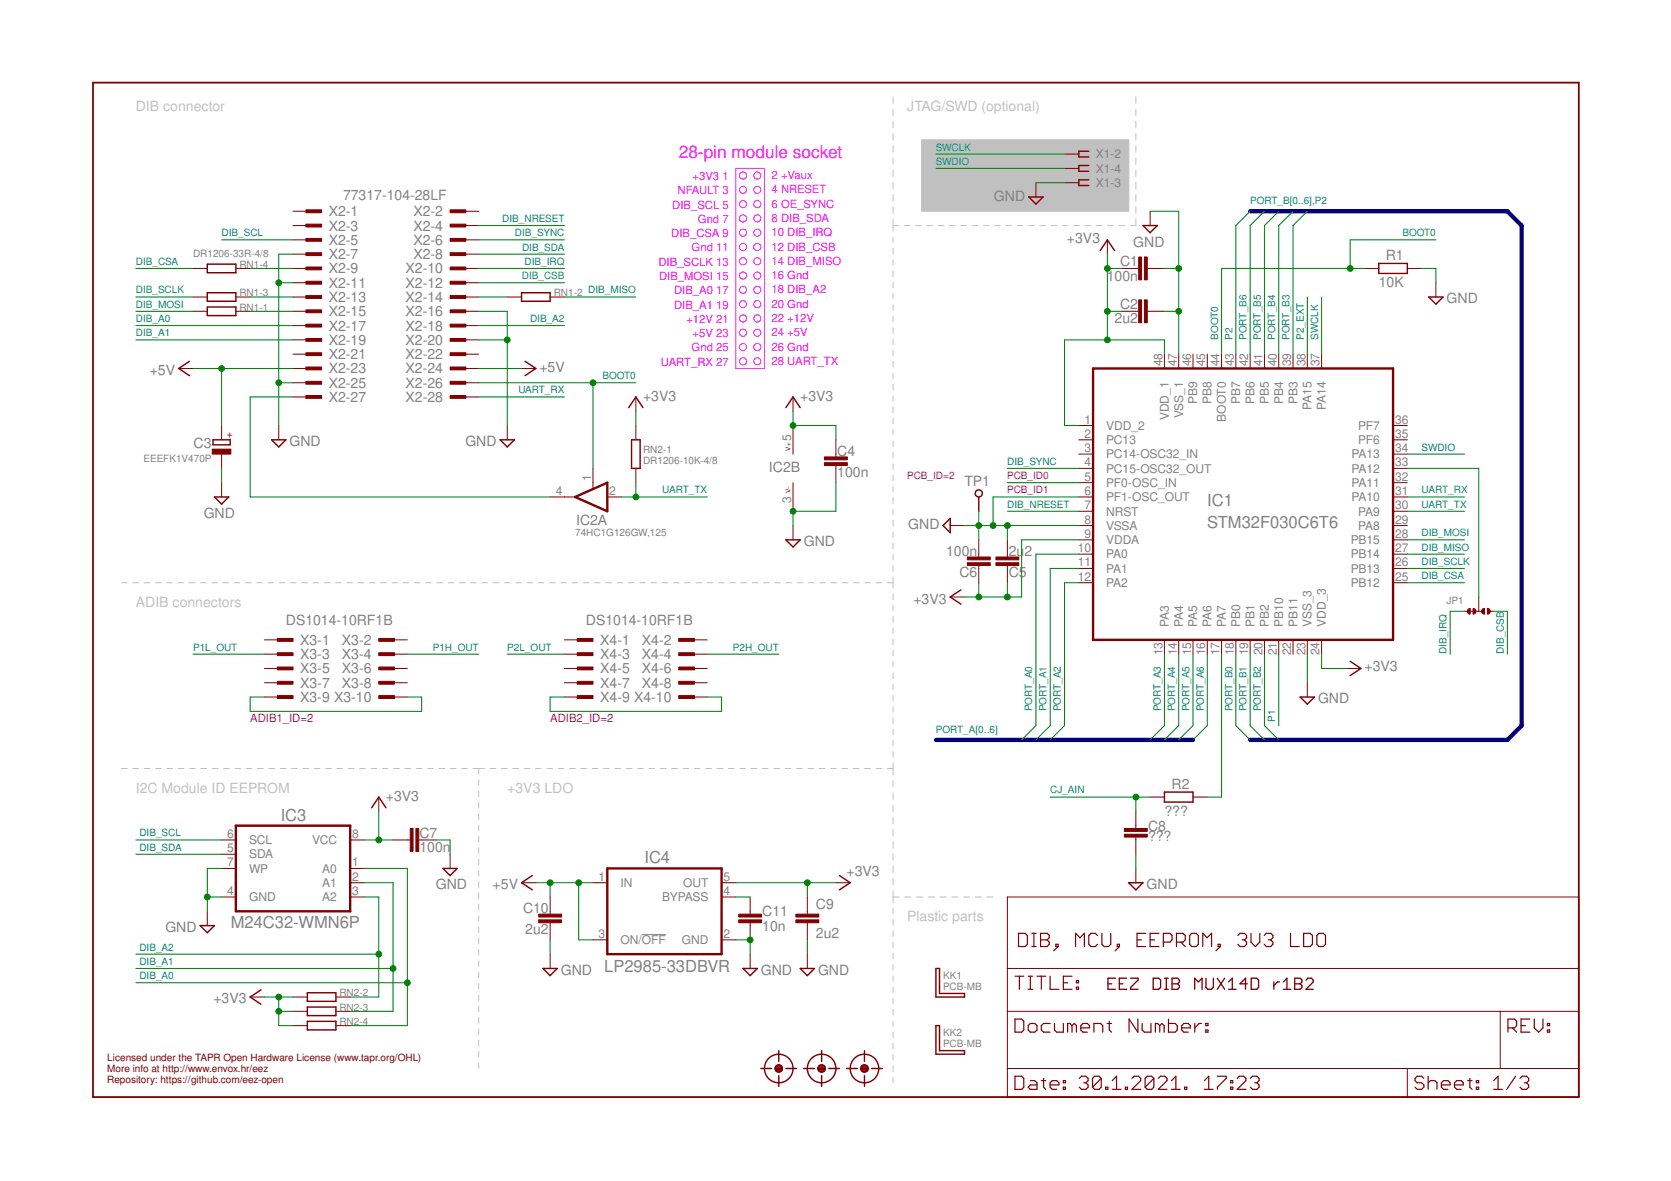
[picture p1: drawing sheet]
<svg xmlns="http://www.w3.org/2000/svg" width="297mm" height="210mm" viewBox="0 0 297 210" stroke-linecap="round" stroke-linejoin="round" font-family="sans-serif">
<g fill="none" stroke="#c0c0c0" stroke-width=".18">
<path d="M158.7 17.2v1.2M158.7 19.4v1.2M201.9 17.2v1.2M201.9 19.4v1.2M158.7 21.6v1.1M158.7 23.7v1.2M158.7 25.9v1.2M158.7 28.1v1.2M158.7 30.2v1.2M158.7 32.4v1.2M158.7 34.6v1.2M158.7 36.7v1.2"/>
<path d="M158.7 38.9v2.2M201.9 38.9v1.2h-1M201.9 21.6v1.1M201.9 23.7v1.2M201.9 25.9v1.2M201.9 28.1v1.2M201.9 30.2v1.2M201.9 32.4v1.2M201.9 34.6v1.2M201.9 36.7v1.2M158.7 42.1v1M158.7 44.1v1"/>
<path d="M158.7 46.1v1M158.7 48.2v1M158.7 50.2v1M158.7 52.2v1M158.7 54.2v1M158.7 56.2v1M158.7 58.2v1M158.7 40.1h1M160.8 40.1h1M162.8 40.1h1M164.8 40.1h1M166.8 40.1h1"/>
<path d="M168.8 40.1h1M170.8 40.1h1M172.8 40.1h1M174.8 40.1h1M176.8 40.1h1M178.8 40.1h1M180.8 40.1h1M182.8 40.1h1.1M184.8 40.1h1.1M186.9 40.1h1M188.9 40.1h1M190.9 40.1h1"/>
<path d="M192.9 40.1h1M194.9 40.1h1M196.9 40.1h1M198.9 40.1h1M158.7 60.2v1.1M158.7 62.3v1M158.7 64.3v1M158.7 66.3v1M158.7 68.3v1M158.7 70.3v1M158.7 72.3v1M158.7 74.3v1.1"/>
<path d="M158.7 76.3v1.1M158.7 78.4v1M158.7 80.4v1M158.7 82.4v1M158.7 84.4v1M158.7 86.4v1M158.7 88.5v1M158.7 90.5v1M158.7 92.5v1M158.7 94.5v1M158.7 96.5v1M158.7 98.5v1"/>
<path d="M21.6 103.6h1M23.6 103.6h1M25.6 103.6h1M27.6 103.6h1M29.6 103.6h1M31.6 103.6h1M33.6 103.6h1M35.6 103.6h1M37.6 103.6h1M39.6 103.6h1M41.6 103.6h1M43.6 103.6h1"/>
<path d="M45.6 103.6h1M47.6 103.6h1M49.6 103.6h1M51.6 103.6h1M53.6 103.6h1.1M55.6 103.6h1M57.6 103.6h1.1M59.6 103.6h1M61.7 103.6h1M63.6 103.6h1.1M65.7 103.6h1M67.6 103.6h1.1"/>
<path d="M69.7 103.6h1M71.6 103.6h1.1M73.7 103.6h1M75.7 103.6h1M77.7 103.6h1M79.7 103.6h1M81.7 103.6h1M83.7 103.6h1M85.7 103.6h1M87.7 103.6h1M89.7 103.6h1M91.7 103.6h1"/>
<path d="M93.7 103.6h1M95.7 103.6h1M97.7 103.6h1M99.7 103.6h1M101.7 103.6h1M103.7 103.6h1M105.7 103.6h1M107.7 103.6h1M109.7 103.6h1M111.7 103.6h1M113.7 103.6h1M115.7 103.6h1"/>
<path d="M117.7 103.6h1M119.7 103.6h1M121.7 103.6h1M123.7 103.6h1M125.7 103.6h1M127.7 103.6h1M129.7 103.6h1M131.7 103.6h1M133.7 103.6h1M135.7 103.6h1M137.7 103.6h1M139.7 103.6h1"/>
<path d="M141.7 103.6h1M143.7 103.6h1M145.7 103.6h1M147.7 103.6h1M149.7 103.6h1M151.7 103.6h1M153.7 103.6h1M155.7 103.6h1M157.7 103.6h1M158.7 100.5v1.1M158.7 102.6v2M158.7 105.6v1"/>
<path d="M158.7 107.6v1M158.7 109.6v1M158.7 111.6v1M158.7 113.6v1M158.7 115.6v1M158.7 117.6v1M158.7 119.6v1M21.6 136.6h1M23.6 136.6h1M25.6 136.6h1M27.7 136.6h1M29.7 136.6h1"/>
<path d="M31.7 136.6h1M33.7 136.6h1M35.7 136.6h1M37.7 136.6h1.1M39.8 136.6h1M41.8 136.6h1M43.8 136.6h1M45.8 136.6h1M47.8 136.6h1M49.8 136.6h1M51.8 136.6h1.1M53.8 136.6h1.1"/>
<path d="M55.9 136.6h1M57.9 136.6h1M59.9 136.6h1M61.9 136.6h1M63.9 136.6h1M66 136.6h1M68 136.6h1M70 136.6h1M72 136.6h1M74 136.6h1M76 136.6h1M78 136.6h1.1"/>
<path d="M80.1 136.6h1M82.1 136.6h1M84.1 136.6h2M85.1 136.6v1M85.1 138.6v1M87.1 136.6h1M89.1 136.6h1M91.1 136.6h1.1M93.2 136.6h1M95.2 136.6h1M97.2 136.6h1M99.2 136.6h1"/>
<path d="M101.2 136.6h1.1M103.3 136.6h1M105.3 136.6h1M107.3 136.6h1M109.3 136.6h1M111.3 136.6h1.1M113.3 136.6h1.1M115.4 136.6h1M117.4 136.6h1M119.4 136.6h1M121.4 136.6h1M123.4 136.6h1"/>
<path d="M125.5 136.6h1M127.5 136.6h1M129.5 136.6h1M131.5 136.6h1M133.5 136.6h1M135.5 136.6h1M137.6 136.6h1M139.6 136.6h1M141.6 136.6h1M143.6 136.6h1M145.6 136.6h1M147.6 136.6h1.1"/>
<path d="M149.6 136.6h1.1M151.7 136.6h1M153.7 136.6h1M155.7 136.6h1M157.7 136.6h1M158.7 121.6v1M158.7 123.6v1M158.7 125.6v1M158.7 127.6v1M158.7 129.6v1M158.7 131.6v1M158.7 133.6v1"/>
<path d="M158.7 135.6v2.2M158.7 138.7v1.2M85.1 140.6v1M85.1 142.6v1M85.1 144.6v1M85.1 146.6v1.1M85.1 148.7v1M85.1 150.7v1M85.1 152.7v1M85.1 154.7v1M85.1 156.7v1M85.1 158.7v1"/>
<path d="M158.7 140.9v1.2M158.7 143.1v1.2M158.7 145.3v1.1M158.7 147.4v1.2M158.7 149.6v1.2M158.7 151.8v1.1M158.7 153.9v1.2M158.7 156.1v1.2M158.7 158.3v2.1M158.7 159.4h1.1M160.8 159.4h1.1M162.9 159.4h1.1"/>
<path d="M165 159.4h1.1M167.1 159.4h1.1M169.2 159.4h1.1M171.3 159.4h1.1M173.4 159.4h1M175.4 159.4h1.1M85.1 160.7v1M85.1 162.7v1M85.1 164.8v1M85.1 166.8v1M85.1 168.8v1M85.1 170.8v1"/>
<path d="M85.1 172.8v1M85.1 174.8v1M85.1 176.8v1M85.1 178.8v1.1M158.7 161.4v1M158.7 163.4v1M158.7 165.4v1M158.7 167.4v1M158.7 169.4v1M158.7 171.4v1M158.7 173.4v1M158.7 175.5v.9"/>
<path d="M158.7 177.4v1M158.7 179.5v.9M85.1 180.8v1.1M85.1 182.9v1M85.1 184.9v1M85.1 186.9v1M85.1 188.9v1M158.7 181.4v1M158.7 183.5v.9M158.7 185.4v1M158.7 187.5v.9M158.7 189.4v1.1"/>
<path d="M158.7 191.5v.9"/>
</g>
<path d="M163.8 24.8h36.9v12.7h-36.9z" fill="#c0c0c0" stroke="#c0c0c0" stroke-width=".18"/>
<path d="M114.1 166.1h4.3" fill="none" stroke="#808080" stroke-width=".18"/>
<g fill="none" stroke="#800000" stroke-width=".21">
<path d="M180.4 173.5h1.6M181.1 165.9h1.1l.4 .4v1.5l-.4 .4h-1.1zM181.2 173.5v2.3M182.8 173.5h.8M182.8 175.8h.8M183.2 173.5v2.3M183.4 168.2h.8M183.4 165.9h.8M183.8 165.9v2.3M184.3 173.5h1.6M185 165.9h1.1l.4 .4v.4l-.4 .3 .4 .4v.4l-.4 .4h-1.1zM185 167h1.1"/>
<path d="M185.1 173.5v2.3M186.7 173.5v2.3h1.5M187.7 167.8h.4v.4h-.4zM188.1 168.2l-.8 .8M189 174.7h.8M190.6 173.5h-1.6v2.3h1.6M191.2 168.2v-2.3l.8 .8 .8-.8v2.3M191.3 175.5h.4v.3h-.4zM191.3 174.3h.4v.4h-.4zM195.1 166.3l-.4-.4h-.8l-.4 .4v1.5l.4 .4h.8l.4-.4M195.9 165.9v1.9l.4 .4h.7l.4-.4v-1.9M198.6 167.8h.4v.4h-.4z"/>
<path d="M199 168.2l-.8 .8M202.1 167h.8M203.7 165.9h-1.6v2.3h1.6M204.4 167h.8M206 165.9h-1.6v2.3h1.6M206.8 167.4h1.2l.3-.4v-.7l-.3-.4h-1.2v2.3M209.1 167.4h1.2l.4-.4v-.7l-.4-.4h-1.2v2.3M209.9 167.4l.8 .8M211.5 166.3l.4-.4h.7l.4 .4v1.5l-.4 .4h-.7l-.4-.4zM213.8 168.2v-2.3l.8 .8 .8-.8v2.3M216.5 167.8h.4v.4h-.4zM216.9 168.2l-.7 .8"/>
<path d="M220 166.3l.4-.4h.8l.4 .4v.4l-.4 .3M220.8 167h.4M221.2 167l.4 .4v.4l-.4 .4h-.8l-.4-.4M222.4 165.9v1.5l.8 .8 .7-.8v-1.5M224.7 166.3l.4-.4h.8l.4 .4v.4l-.4 .3M225.5 167h.4M225.9 167l.4 .4v.4l-.4 .4h-.8l-.4-.4M229.4 165.9v2.3h1.5M231.7 165.9h1.2l.4 .4v1.5l-.4 .4h-1.2zM234.1 166.3l.4-.4h.7l.4 .4v1.5l-.4 .4h-.7l-.4-.4zM180.4 181.1h1.2l.4 .4v1.6l-.4 .4h-1.2zM180.4 191.3h1.2l.4 .4v1.5l-.4 .4h-1.2z"/>
<path d="M182.8 182.3l.4-.4h.7l.4 .4v.8l-.4 .4h-.7l-.4-.4zM183.2 192.1h.7l.4 .3v1.2h-1.1l-.4-.4 .4-.4h1.1M185.1 192.1h.8M185.5 191.7v1.5l.4 .4M186.7 192.8h1.5v-.4l-.4-.3h-.8l-.3 .3v.8l.3 .4h.8M186.7 181.9h-1.2l-.4 .4v.8l.4 .4h1.2M187.5 181.9v1.2l.3 .4h1.2v-1.6M189 193.2h.4v.4h-.4zM189 192.1h.4v.3h-.4zM190.6 182.3l-.4-.4h-.4v1.6M190.6 182.3l.4-.4 .3 .4v1.2M190.6 182.3v1.2"/>
<path d="M191.9 191.7l.4-.4h.7l.4 .4v.4l-.4 .3M192.1 182.7h1.6v-.4l-.4-.4h-.8l-.4 .4v.8l.4 .4h.8M192.6 192.4h.4M193 192.4l.4 .4v.4l-.4 .4h-.7l-.4-.4M194.5 183.5v-1.6h1.1l.4 .4v1.2M195.7 191.7v1.5l-.3 .4h-.8l-.4-.4M195.7 191.7l-.3-.4h-.8l-.4 .4v1.5M195.7 191.7l-1.5 1.5M196.5 193.2h.4v.4h-.4zM196.8 181.9h.8M197.2 181.5v1.6l.4 .4M197.7 193.6h1.6"/>
<path d="M197.7 192.1l.8-.8v2.3M200 193.2h.4v.4h-.4zM201.2 191.7l.4-.4h.8l.4 .4v.4l-1.6 1.5h1.6M202.3 181.1v2.4l-1.6-2.4v2.4M203 181.9v1.2l.4 .4h1.2v-1.6M205.1 191.7v1.5l-.4 .4h-.8l-.3-.4M205.1 191.7l-.4-.4h-.8l-.3 .4v1.5M205.1 191.7l-1.5 1.5M205.9 191.7l.4-.4h.8l.4 .4v.4l-1.6 1.5h1.6M206.2 182.3l-.4-.4h-.4v1.6M206.2 182.3v1.2M206.2 182.3l.3-.4 .4 .4v1.2"/>
<path d="M207.7 181.1v2.4h1.2l.4-.4v-.8l-.4-.4h-1.2M208.2 193.6h1.6M208.2 192.1l.8-.8v2.3M210.1 182.7h1.5v-.4l-.4-.4h-.8l-.3 .4v.8l.3 .4h.8M210.6 193.2h.4v.4h-.4zM212.4 181.9v1.6M213.6 181.9h-.4l-.8 .8M214.1 193.6h1.5M214.1 192.1l.8-.8v2.3M214.3 183.1h.4v.4h-.4zM214.3 181.9h.4v.4h-.4zM216.4 191.3h1.6v.4l-1.6 1.5v.4"/>
<path d="M218.8 193.2h.3v.4h-.3zM218.8 192.1h.3v.3h-.3zM219.9 191.7l.4-.4h.8l.4 .4v.4l-1.6 1.5h1.6M222.3 191.7l.4-.4h.7l.4 .4v.4l-.4 .3M223 192.4h.4M223.4 192.4l.4 .4v.4l-.4 .4h-.7l-.4-.4M253.1 191.7l-.4-.4h-.8l-.4 .4v.4l.4 .3h.8l.4 .4v.4l-.4 .4h-.8l-.4-.4M253.9 192.4l.4-.3h.8l.3 .3v1.2M253.9 191.3v2.3M256.2 192.8h1.6v-.4l-.4-.3h-.8l-.4 .3v.8l.4 .4h.8M258.6 192.8h1.5v-.4l-.4-.3h-.7l-.4 .3v.8l.4 .4h.7M260.9 192.1h.8"/>
<path d="M261.3 191.7v1.5l.4 .4M262.4 193.2h.4v.4h-.4zM262.4 192.1h.4v.3h-.4zM265.5 193.6h1.6M265.5 192.1l.8-.8v2.3M268.1 182.7h1.1l.4-.4v-.8l-.4-.4h-1.1v2.4M268.8 182.7l.8 .8M269.4 191.3l-1.6 2.3M270.2 191.7l.4-.4h.8l.3 .4v.4l-.3 .3M270.4 182.3h.8M271 192.4h.4M271.4 192.4l.3 .4v.4l-.3 .4h-.8l-.4-.4"/>
<path d="M271.9 181.1h-1.5v2.4h1.5M272.7 181.1v1.6l.8 .8 .8-.8v-1.6M275.1 183.1h.4v.4h-.4zM275.1 181.9h.4v.4h-.4z"/>
</g>
<g fill="none" stroke="#800000" stroke-width=".25">
<path d="M182.9 35h2.5l-1.3 1.3zM193.5 26.9h-1.7v1h1.7M193.5 29.4h-1.7v1h1.7M193.5 32h-1.7v1h1.7M36.9 46.9h5v1.6h-5zM36.9 52h5v1.6h-5zM36.9 54.6h5v1.5h-5zM92.7 52h5.1v1.6h-5.1zM195.6 44.5l1.2-1.9 1.3 1.9M203.2 40.1h2.5l-1.3 1.3zM245.1 46.8h5.1v1.8h-5.1zM254 52.8h2.5l-1.3 1.3z"/>
<path d="M33.7 64.2l-1.9 1.3 1.9 1.3M37.9 78.2h3v.9h-3zM48.3 78.2h2.5l-1.2 1.2zM88.9 78.2h2.5l-1.2 1.2zM93.3 64.2l1.9 1.3-1.9 1.3M111.8 72.5l1.2-2 1.3 2M112.3 78.2h1.5v5h-1.5zM139.7 72.5l1.3-2 1.2 2M38.1 88.3h2.6l-1.3 1.3zM139.7 95.9h2.5l-1.2 1.3zM168.9 92.1v2.6l-1.3-1.3zM174 88.3v2.6"/>
<path d="M170.8 104.8l-1.9 1.3 1.9 1.3M240 117.5l1.9 1.3-1.9 1.3M231.1 123.9h2.6l-1.3 1.3zM66.1 143.6l1.2-1.9 1.3 1.9M78.7 154.3h2.6l-1.3 1.3zM94.6 155.6l-1.9 1.3 1.9 1.3M149.2 155.6l1.9 1.3-1.9 1.3M200.6 156.9h2.6l-1.3 1.3zM207 140.8h5.1v1.8h-5.1zM35.6 164.5h2.5l-1.2 1.3zM46.4 175.9l-1.9 1.3 1.9 1.3M54.6 176.4h5.1v1.6h-5.1z"/>
<path d="M54.6 179h5.1v1.5h-5.1zM96.5 172.1h2.6l-1.3 1.3zM132.1 172.1h2.5l-1.3 1.3zM142.2 172.1h2.6l-1.3 1.3zM166.4 172.1h.6v4.5h4.4v.6h-5zM54.6 181.5h5.1v1.5h-5.1zM135.3 189.9h1.9M137.8 189.9h1.3M137.8 189.9a.63 .63 0 0 0 .6 .6 .63 .63 0 0 0 .7-.6M137.8 190.1h1.2M137.8 189.7a.64 .64 0 0 1 .6-.4 .64 .64 0 0 1 .6 .4M137.8 189.7v.2"/>
<path d="M137.9 189.7h1.1M137.9 190.3h1M138 189.4h.9M138.4 186.7v1.9M138.4 191.2v1.9M139 189.7l.1 .2M139.7 189.9h1.9M142.9 189.9h1.9M145.4 189.9a.63 .63 0 0 0 .6 .6 .63 .63 0 0 0 .7-.6M145.4 189.9h1.3M145.4 190.1h1.2M145.5 189.7h1.1"/>
<path d="M145.5 189.7a.64 .64 0 0 1 .7-.4 .64 .64 0 0 1 .5 .6M145.5 189.7l-.1 .2M145.6 190.3h.9M145.6 189.4h.9M146 186.7v1.9M146 191.2v1.9M147.3 189.9h1.9M150.5 189.9h1.9M153 189.9h1.3M153.1 190.1h1.2M153.1 189.7a.64 .64 0 0 1 .6-.4 .64 .64 0 0 1 .6 .4M153.1 189.7a.64 .64 0 0 0 .4 .8 .64 .64 0 0 0 .8-.6"/>
<path d="M153.1 189.7h1.1M153.2 190.3h.9M153.2 189.4h.9M153.7 186.7v1.9M153.7 191.2v1.9M154.3 189.7v.2M154.9 189.9h1.9M166.4 182.3h.6v4.4h4.4v.7h-5z"/>
<circle cx="174" cy="87.7" r=".64"/>
<circle cx="138.4" cy="189.9" r="2.54"/>
<circle cx="146" cy="189.9" r="2.54"/>
<circle cx="153.7" cy="189.9" r="2.54"/>
</g>
<path d="M16.5 14.7h264.1v180.3h-264.1z" fill="none" stroke="#800000" stroke-width=".32"/>
<g fill="none" stroke="#800000" stroke-width=".18">
<path d="M52.1 37.5h2.5M82.5 37.5h2.6M184.1 32.5v2.5M189.2 27.4h2.6M189.2 32.5h2.6M189.2 29.9h2.6M204.4 37.5v2.6M34.3 47.7h2.6M34.3 52.8h2.6M34.3 55.3h2.6M41.9 47.7h2.6M41.9 52.8h2.6"/>
<path d="M41.9 55.3h2.6M52.1 40.1h2.5M52.1 42.6h2.5M52.1 45.2h2.5M52.1 47.7h2.5M52.1 50.2h2.5M52.1 52.8h2.5M52.1 55.3h2.5M52.1 57.9h2.5M82.5 40.1h2.6M82.5 42.6h2.6M82.5 45.2h2.6"/>
<path d="M82.5 47.7h2.6M82.5 50.2h2.6M82.5 52.8h2.6M82.5 55.3h2.6M82.5 57.9h2.6M90.2 52.8h2.5M97.8 52.8h2.5M196.8 42.6v2.6M199.4 47.7h3M199.4 55.3h3M203.9 47.7h3.1M203.9 55.3h3.1"/>
<path d="M242.5 47.7h2.6M250.2 47.7h2.5M255.2 50.2v2.6M31.8 65.5h2.5M39.4 75.6v2.6M49.6 75.6v2.6M52.1 60.4h2.5M52.1 62.9h2.5M52.1 65.5h2.5M52.1 68h2.5M52.1 70.5h2.5M82.5 60.4h2.6"/>
<path d="M82.5 62.9h2.6M82.5 65.5h2.6M82.5 68h2.6M82.5 70.5h2.6M90.2 75.6v2.6M92.7 65.5h2.5M113 70.5v2.6M113 75.6v2.6M141 70.5v2.6M141 75.6v5.1M148.6 78.2v3M191.8 75.6h2.5"/>
<path d="M191.8 78.2h2.5M207 62.9v2.6M209.5 62.9v2.6M212.1 62.9v2.6M214.6 62.9v2.6M217.1 62.9v2.6M219.7 62.9v2.6M222.2 62.9v2.6M224.8 62.9v2.6M227.3 62.9v2.6M229.8 62.9v2.6M232.4 62.9v2.6"/>
<path d="M234.9 62.9v2.6M247.6 75.6h2.6M247.6 78.2h2.6M39.4 80.7v2.5M39.4 85.8v2.5M97.8 88.3h4.4M105.4 83.2v3.9M107.9 88.3h2.6M113 83.2v2.6M141 85.8v5.1M141 93.4v2.5M148.6 82.7v3.1"/>
<path d="M168.9 93.4h2.5M174 95.9v3.1M179.1 95.9v3.1M191.8 80.7h2.5M191.8 83.2h2.5M191.8 85.8h2.5M191.8 88.3h2.5M191.8 90.9h2.5M191.8 93.4h2.5M191.8 95.9h2.5M191.8 98.5h2.5M247.6 80.7h2.6"/>
<path d="M247.6 83.2h2.6M247.6 85.8h2.6M247.6 88.3h2.6M247.6 90.9h2.6M247.6 93.4h2.6M247.6 95.9h2.6M247.6 98.5h2.6M47 118.8h2.6M47 113.7h2.6M47 116.3h2.6M69.9 118.8h2.5M69.9 113.7h2.5"/>
<path d="M69.9 116.3h2.5M100.3 118.8h2.6M100.3 113.7h2.6M100.3 116.3h2.6M123.2 118.8h2.5M123.2 113.7h2.5M123.2 116.3h2.5M168.9 106.1h2.5M174 100.5v3.1M179.1 100.5v3.1M191.8 101h2.5M191.8 103.6h2.5"/>
<path d="M207 113.7v2.6M209.5 113.7v2.6M212.1 113.7v2.6M214.6 113.7v2.6M217.1 113.7v2.6M219.7 113.7v2.6M222.2 113.7v2.6M224.8 113.7v2.6M227.3 113.7v2.6M229.8 113.7v2.6M232.4 113.7v2.6M234.9 113.7v2.6"/>
<path d="M239.4 118.8h2.5M247.6 101h2.6M247.6 103.6h2.6M260.3 108.6h3.3M262.9 106.1v2.5M264.6 108.6h.8M47 121.3h2.6M47 123.9h2.6M69.9 121.3h2.5M69.9 123.9h2.5M100.3 121.3h2.6M100.3 123.9h2.6"/>
<path d="M123.2 121.3h2.5M123.2 123.9h2.5M232.4 121.3v2.6M39.4 159.4h2.5M39.4 149.3h2.5M39.4 154.3h2.5M39.4 151.8h2.5M62.3 159.4h2.5M62.3 149.3h2.5M62.3 154.3h2.5M62.3 156.9h2.5M67.3 141.7v2.5"/>
<path d="M69.9 149.3h3M74.4 149.3h3.1M80 151.8v2.5M92.7 156.9h2.5M97.8 159.4v3.1M105.4 156.9h2.5M128.3 159.4h2.5M128.3 156.9h2.5M133.3 159.4v3.1M143.5 159.4v3.1M148.6 156.9h2.5M179.1 159.4h101.5v35.6h-101.5z"/>
<path d="M201.9 144.2v3.1M201.9 148.8v3M201.9 154.3v2.6M204.4 141.7h2.6M212.1 141.7h2.5M36.9 162v2.5M44.5 177.2h2.5M52.1 179.7h2.5M52.1 177.2h2.5M59.7 179.7h2.6M59.7 177.2h2.6M97.8 164v3"/>
<path d="M97.8 169.6v2.5M105.4 167h2.5M128.3 167h2.5M133.3 164v3M133.3 169.6v2.5M143.5 164v3M143.5 169.6v2.5M179.1 179.7h101.5M179.1 172.1h101.5M266.7 179.7v10.2M52.1 182.3h2.5M59.7 182.3h2.6"/>
<path d="M179.1 189.9h101.5M250.2 189.9v5.1"/>
</g>
<g fill="none" stroke="#800000" stroke-width=".23">
<path d="M197 174.9h.6M198.3 173.9h-1.3v1.9h1.3M199 174.9h.6M200.3 173.9h-1.3v1.9h1.3M201 173.9h1.3v.3l-1.3 1.3v.3h1.3M205 173.9h1l.3 .3v1.3l-.3 .3h-1zM207 173.9h.7M207 175.8h.7M207.3 173.9v1.9M208.3 173.9h1l.4 .3v.3l-.4 .4 .4 .3v.3l-.4 .3h-1zM208.3 174.9h1M212.4 175.8v-1.9l.6 .6 .7-.6v1.9"/>
<path d="M214.4 173.9v1.6l.3 .3h.7l.3-.3v-1.6M216.4 173.9l1.3 1.9M217.7 173.9l-1.3 1.9M218.4 175.8h1.3M218.4 174.5l.7-.6v1.9M221.7 174.9h-1.3l1-1v1.9M222.4 173.9h1l.3 .3v1.3l-.3 .3h-1zM226.4 174.5v1.3M227.4 174.5h-.3l-.7 .7M228.1 175.8h1.3M228.1 174.5l.7-.6v1.9M230.1 173.9h1l.3 .3v.3l-.3 .4 .3 .3v.3l-.3 .3h-1z"/>
<path d="M230.1 174.9h1M232.2 174.2l.3-.3h.6l.3 .3v.3l-1.2 1.3h1.2"/>
</g>
<g fill="#800000" stroke="#800000" stroke-width=".18">
<path d="M54.4 37.3h2.8v.5h-2.8z"/>
<path d="M80 37.3h2.8v.5h-2.8z"/>
<path d="M54.4 39.8h2.8v.5h-2.8z"/>
<path d="M80 39.8h2.8v.5h-2.8z"/>
<path d="M54.4 42.4h2.8v.5h-2.8z"/>
<path d="M80 42.4h2.8v.5h-2.8z"/>
<path d="M54.4 44.9h2.8v.5h-2.8z"/>
<path d="M80 44.9h2.8v.5h-2.8z"/>
<path d="M54.4 47.5h2.8v.5h-2.8z"/>
<path d="M80 47.5h2.8v.5h-2.8z"/>
<path d="M54.4 50h2.8v.5h-2.8z"/>
<path d="M80 50h2.8v.5h-2.8z"/>
<path d="M54.4 52.5h2.8v.5h-2.8z"/>
<path d="M80 52.5h2.8v.5h-2.8z"/>
<path d="M54.4 55.1h2.8v.5h-2.8z"/>
<path d="M80 55.1h2.8v.5h-2.8z"/>
<path d="M54.4 57.6h2.8v.5h-2.8z"/>
<path d="M80 57.6h2.8v.5h-2.8z"/>
<path d="M54.4 60.2h2.8v.5h-2.8z"/>
<path d="M80 60.2h2.8v.5h-2.8z"/>
<path d="M54.4 62.7h2.8v.5h-2.8z"/>
<path d="M80 62.7h2.8v.5h-2.8z"/>
<path d="M54.4 65.2h2.8v.5h-2.8z"/>
<path d="M80 65.2h2.8v.5h-2.8z"/>
<path d="M54.4 67.8h2.8v.5h-2.8z"/>
<path d="M80 67.8h2.8v.5h-2.8z"/>
<path d="M54.4 70.3h2.8v.5h-2.8z"/>
<path d="M80 70.3h2.8v.5h-2.8z"/>
<path d="M72.9 147.3h.5v4h-.5z"/>
<path d="M73.9 147.3h.5v4h-.5z"/>
<path d="M131.3 162.5h4.1v.5h-4.1z"/>
<path d="M131.3 163.5h4.1v.5h-4.1z"/>
<path d="M141.5 163.5h4v.5h-4z"/>
<path d="M141.5 162.5h4v.5h-4z"/>
<path d="M202.4 45.7h.5v4h-.5z"/>
<path d="M203.4 45.7h.5v4h-.5z"/>
<path d="M203.4 53.3h.5v4.1h-.5z"/>
<path d="M202.4 53.3h.5v4.1h-.5z"/>
<path d="M177 100h4.1v.5h-4.1z"/>
<path d="M177 99h4.1v.5h-4.1z"/>
<path d="M172 99h4v.5h-4z"/>
<path d="M172 100h4v.5h-4z"/>
<path d="M37.7 79.8h3.3v.9h-3.3z"/>
<path d="M95.8 162.5h4v.5h-4z"/>
<path d="M95.8 163.5h4v.5h-4z"/>
<path d="M146.6 82.2h4v.5h-4z"/>
<path d="M146.6 81.2h4v.5h-4z"/>
<path d="M49.3 113.5h2.8v.5h-2.8z"/>
<path d="M49.3 116h2.8v.5h-2.8z"/>
<path d="M49.3 118.6h2.8v.5h-2.8z"/>
<path d="M49.3 121.1h2.8v.5h-2.8z"/>
<path d="M49.3 123.6h2.8v.5h-2.8z"/>
<path d="M67.3 113.5h2.8v.5h-2.8z"/>
<path d="M67.3 116h2.8v.5h-2.8z"/>
<path d="M67.3 118.6h2.8v.5h-2.8z"/>
<path d="M67.3 121.1h2.8v.5h-2.8z"/>
<path d="M67.3 123.6h2.8v.5h-2.8z"/>
<path d="M102.6 113.5h2.8v.5h-2.8z"/>
<path d="M102.6 116h2.8v.5h-2.8z"/>
<path d="M102.6 118.6h2.8v.5h-2.8z"/>
<path d="M102.6 121.1h2.8v.5h-2.8z"/>
<path d="M102.6 123.6h2.8v.5h-2.8z"/>
<path d="M120.6 113.5h2.8v.5h-2.8z"/>
<path d="M120.6 116h2.8v.5h-2.8z"/>
<path d="M120.6 118.6h2.8v.5h-2.8z"/>
<path d="M120.6 121.1h2.8v.5h-2.8z"/>
<path d="M120.6 123.6h2.8v.5h-2.8z"/>
<path d="M199.9 147.3h4v.5h-4z"/>
<path d="M199.9 148.3h4v.5h-4z"/>
</g>
<path d="M194.3 65.5h53.3v48.2h-53.3zM102.2 88.3l5.7-2.5v5.1zM41.9 146.7h20.4v15.3h-20.4zM107.9 154.3h20.4v15.3h-20.4z" fill="none" stroke="#800000" stroke-width=".42"/>
<g fill="#800000" stroke="#800000" stroke-width=".18">
<path d="M264.4 108.1a.51 .51 0 0 1 .5 .5 .51 .51 0 0 1-.5 .6z" fill-rule="evenodd"/>
<path d="M263.5 108.3l.4-.2v.5h-.5z" fill-rule="evenodd"/>
<path d="M263.4 108.6h.5v.6l-.4-.2z" fill-rule="evenodd"/>
<path d="M261 108.3l.3-.2v.5h-.5z" fill-rule="evenodd"/>
<path d="M260.8 108.6h.5v.6l-.3-.2z" fill-rule="evenodd"/>
<path d="M261.9 108.1a.51 .51 0 0 1 .5 .5 .51 .51 0 0 1-.5 .6z" fill-rule="evenodd"/>
</g>
<path d="M222.2 37.5h45.7l2.6 2.6v88.9l-2.6 2.5h-45.7M166.4 131.5h45.7" fill="none" stroke="#000080" stroke-width=".76"/>
<g fill="none" stroke="#008000" stroke-width=".18">
<path d="M166.4 29.9h22.8M166.4 27.4h22.8M184.1 32.5h5.1M204.4 37.5h5.1v25.4M222.2 37.5l-2.5 2.6v22.8M224.8 37.5l-2.6 2.6v22.8M227.3 37.5l-2.5 2.6v22.8M229.8 37.5l-2.5 2.6v22.8M232.4 37.5l-2.6 2.6v22.8M24.2 55.3h10.1M24.2 47.7h10.1M24.2 57.9h27.9"/>
<path d="M24.2 52.8h10.1M39.4 42.6h12.7M44.5 55.3h7.6M44.5 47.7h7.6M44.5 52.8h7.6M49.6 50.2h2.5M52.1 45.2h-2.5v30.4M85.1 45.2h15.2M85.1 50.2h15.2M85.1 55.3h5.1v20.3M85.1 47.7h15.2M85.1 57.9h15.2"/>
<path d="M85.1 42.6h15.2M85.1 52.8h5.1M85.1 40.1h15.2M100.3 52.8h12.7M196.8 55.3h2.6M196.8 47.7h2.6M196.8 45.2v15.2M207 55.3h2.5M207 47.7h2.5M232.4 52.8v10.1M234.9 52.8v10.1M242.5 47.7h-25.4v15.2"/>
<path d="M252.7 47.7h2.5v2.5M255.2 42.6h-15.2v5.1M24.2 60.4h27.9M34.3 65.5h17.8M39.4 65.5v10.1M49.6 68h2.5M52.1 70.5h-7.6v17.8h53.3M85.1 68h27.9M85.1 60.4h5.1M85.1 65.5h7.6M85.1 70.5h15.2M105.4 68v15.2"/>
<path d="M113 73.1v2.5M141 73.1v2.5h7.6v2.6M207 62.9v-2.5h-17.8v15.2h2.6M39.4 83.2v2.6M110.5 88.3h15.2M113 85.8v2.5M148.6 85.8v5.1h-7.6v2.5M171.4 93.4h20.4M174 90.9v5M179.1 90.9h12.7M179.1 93.4v2.5M179.1 83.2h12.7"/>
<path d="M179.1 85.8h12.7M191.8 88.3h-15.3v5.1M191.8 95.9h-10.2v10.2h-10.2M191.8 98.5h-7.7v30.5l-2.5 2.5M250.2 90.9h10.1M250.2 88.3h10.1M250.2 95.9h10.1M250.2 98.5h10.1M250.2 80.7h10.1M250.2 83.2h12.7v22.9M34.3 116.3h12.7M72.4 116.3h12.7"/>
<path d="M90.2 116.3h10.1M125.7 116.3h12.7M174 103.6v2.5M179.1 103.6v2.5M191.8 103.6h-2.6v25.4l-2.5 2.5M191.8 101h-5.1v28l-2.6 2.5M207 116.3v12.7l-2.6 2.5M209.5 116.3v12.7l-2.5 2.5M212.1 116.3v12.7l-2.6 2.5M214.6 116.3v12.7l-2.5 2.5M217.1 116.3v25.4h-2.5M219.7 116.3v12.7l2.5 2.5"/>
<path d="M222.2 116.3v12.7l2.6 2.5M224.8 116.3v12.7l2.5 2.5M227.3 116.3v12.7M232.4 116.3v5M234.9 116.3v2.5h4.5M250.2 103.6h10.1M250.2 101h10.1M260.3 108.6h-2.5v7.7M265.4 108.6h2.5v7.7M47 123.9h-2.5v2.5h30.5v-2.5h-2.6M100.3 123.9h-2.5v2.5h30.5v-2.5h-2.6M24.2 149.3h15.2"/>
<path d="M24.2 151.8h15.2M36.9 159.4h2.5M39.4 154.3h-2.5v7.7M64.8 149.3h5.1M64.8 154.3h7.6v28h-10.1M64.8 159.4h2.5v17.8h-5M64.8 156.9h5.1v22.8h-7.6M67.3 144.2v5.1M77.5 149.3h2.5v2.5M95.2 156.9h10.2M97.8 156.9v2.5M102.9 156.9v10.1h2.5"/>
<path d="M130.8 159.4h2.5M130.8 156.9h17.8M143.5 156.9v2.5M186.7 141.7h17.7M201.9 141.7v2.5M201.9 151.8v2.5M24.2 174.7h48.2M24.2 172.1h45.7M24.2 169.6h43.1M47 177.2h5.1M49.6 177.2v5.1h2.5M49.6 179.7h2.5"/>
<path d="M97.8 167v2.6M130.8 167h2.5v2.6M143.5 167v2.6"/>
</g>
<g fill="#008000" stroke="#008000" stroke-width=".18">
<circle cx="49.6" cy="68" r=".51"/>
<circle cx="49.6" cy="50.2" r=".51"/>
<circle cx="90.2" cy="60.4" r=".51"/>
<circle cx="133.3" cy="167" r=".51"/>
<circle cx="36.9" cy="159.4" r=".51"/>
<circle cx="209.5" cy="47.7" r=".51"/>
<circle cx="209.5" cy="55.3" r=".51"/>
<circle cx="141" cy="90.9" r=".51"/>
<circle cx="179.1" cy="93.4" r=".51"/>
<circle cx="174" cy="93.4" r=".51"/>
<circle cx="176.5" cy="93.4" r=".51"/>
<circle cx="72.4" cy="174.7" r=".51"/>
<circle cx="69.9" cy="172.1" r=".51"/>
<circle cx="67.3" cy="169.6" r=".51"/>
<circle cx="143.5" cy="156.9" r=".51"/>
<circle cx="67.3" cy="149.3" r=".51"/>
<circle cx="196.8" cy="55.3" r=".51"/>
<circle cx="196.8" cy="47.7" r=".51"/>
<circle cx="196.8" cy="60.4" r=".51"/>
<circle cx="174" cy="106.1" r=".51"/>
<circle cx="179.1" cy="106.1" r=".51"/>
<circle cx="49.6" cy="179.7" r=".51"/>
<circle cx="49.6" cy="177.2" r=".51"/>
<circle cx="141" cy="75.6" r=".51"/>
<circle cx="39.4" cy="65.5" r=".51"/>
<circle cx="102.9" cy="156.9" r=".51"/>
<circle cx="97.8" cy="156.9" r=".51"/>
<circle cx="240" cy="47.7" r=".51"/>
<circle cx="105.4" cy="68" r=".51"/>
<circle cx="113" cy="88.3" r=".51"/>
<circle cx="201.9" cy="141.7" r=".51"/>
</g>
<g fill="none" stroke="#f0f" stroke-width=".18">
<path d="M130.8 29.9h5.1v35.6h-5.1z"/>
<circle cx="132.1" cy="38.8" r=".64"/>
<circle cx="132.1" cy="33.7" r=".64"/>
<circle cx="132.1" cy="36.3" r=".64"/>
<circle cx="132.1" cy="31.2" r=".64"/>
<circle cx="134.6" cy="38.8" r=".64"/>
<circle cx="134.6" cy="31.2" r=".64"/>
<circle cx="134.6" cy="33.7" r=".64"/>
<circle cx="134.6" cy="36.3" r=".64"/>
<circle cx="132.1" cy="46.4" r=".64"/>
<circle cx="132.1" cy="43.9" r=".64"/>
<circle cx="132.1" cy="59.1" r=".64"/>
<circle cx="132.1" cy="56.6" r=".64"/>
<circle cx="132.1" cy="49" r=".64"/>
<circle cx="132.1" cy="51.5" r=".64"/>
<circle cx="132.1" cy="54.1" r=".64"/>
<circle cx="132.1" cy="41.4" r=".64"/>
<circle cx="134.6" cy="43.9" r=".64"/>
<circle cx="134.6" cy="46.4" r=".64"/>
<circle cx="134.6" cy="51.5" r=".64"/>
<circle cx="134.6" cy="56.6" r=".64"/>
<circle cx="134.6" cy="59.1" r=".64"/>
<circle cx="134.6" cy="49" r=".64"/>
<circle cx="134.6" cy="54.1" r=".64"/>
<circle cx="134.6" cy="41.4" r=".64"/>
<circle cx="132.1" cy="64.2" r=".64"/>
<circle cx="132.1" cy="61.7" r=".64"/>
<circle cx="134.6" cy="64.2" r=".64"/>
<circle cx="134.6" cy="61.7" r=".64"/>
</g>
<text font-size="3.1" fill="#f0f" x="120.7" y="28">28-pin module socket</text>
<g font-size="2.9" fill="#808080">
<text x="214.6" y="93.8">STM32F030C6T6</text>
<text x="214.6" y="90">IC1</text>
<text x="49.9" y="145.9">IC3</text>
<text x="114.6" y="153.3">IC4</text>
<text x="41" y="164.9">M24C32-WMN6P</text>
<text x="107.4" y="172.8">LP2985-33DBVR</text>
</g>
<g font-size="2.5" fill="#c0c0c0">
<text x="24.1" y="19.8">DIB connector</text>
<text x="161.3" y="19.8">JTAG/SWD (optional)</text>
<text x="24.1" y="107.9">ADIB connectors</text>
<text x="24.1" y="140.9">I2C Module ID EEPROM</text>
<text x="90.2" y="140.9">+3V3 LDO</text>
<text x="161.3" y="163.8">Plastic parts</text>
</g>
<g font-size="2.5" fill="#808080">
<text x="61" y="35.5">77317-104-28LF</text>
<text x="176.7" y="35.6">GND</text>
<text x="58.4" y="38.4">X2-1</text>
<text x="58.4" y="41">X2-3</text>
<text x="73.5" y="38.4">X2-2</text>
<text x="73.5" y="41">X2-4</text>
<text x="58.4" y="43.5">X2-5</text>
<text x="58.4" y="46.1">X2-7</text>
<text x="73.5" y="43.5">X2-6</text>
<text x="73.5" y="46.1">X2-8</text>
<text x="189.7" y="43.3">+3V3</text>
<text x="199.1" y="47.3">C1</text>
<text x="201.5" y="43.9">GND</text>
<text x="246.3" y="46.2">R1</text>
<text x="58.4" y="48.6">X2-9</text>
<text x="58.4" y="51.1">X2-11</text>
<text x="58.4" y="53.7">X2-13</text>
<text x="72.1" y="48.6">X2-10</text>
<text x="72.1" y="51.1">X2-12</text>
<text x="72.1" y="53.7">X2-14</text>
<text x="196.8" y="49.9">100n</text>
<text x="245.1" y="51">10K</text>
<text x="257.2" y="53.9">GND</text>
<text x="58.4" y="56.2">X2-15</text>
<text x="58.4" y="58.8">X2-17</text>
<text x="72.1" y="56.2">X2-16</text>
<text x="72.1" y="58.8">X2-18</text>
<text x="198.1" y="57.5">2u2</text>
<text x="199.1" y="54.9">C2</text>
<text x="58.4" y="61.3">X2-19</text>
<text x="58.4" y="63.8">X2-21</text>
<text x="72.1" y="61.3">X2-20</text>
<text x="72.1" y="63.8">X2-22</text>
<text x="26.6" y="66.6">+5V</text>
<text x="58.4" y="66.4">X2-23</text>
<text x="58.4" y="68.9">X2-25</text>
<text x="58.4" y="71.4">X2-27</text>
<text x="72.1" y="66.4">X2-24</text>
<text x="72.1" y="68.9">X2-26</text>
<text x="72.1" y="71.4">X2-28</text>
<text x="95.9" y="66.1">+5V</text>
<text x="114.3" y="71.2">+3V3</text>
<text x="142.2" y="71.2">+3V3</text>
<text x="34.4" y="79.6">C3</text>
<text x="51.5" y="79.3">GND</text>
<text x="82.7" y="79.3">GND</text>
<text x="136.7" y="83.9">IC2B</text>
<text x="148.8" y="81">C4</text>
<text x="148.8" y="84.8">100n</text>
<text x="171.4" y="86.4">TP1</text>
<text x="36.2" y="92">GND</text>
<text x="102.4" y="93.3">IC2A</text>
<text x="161.5" y="94">GND</text>
<text x="142.9" y="97.1">GND</text>
<text x="168.2" y="98.7">100n</text>
<text x="179.3" y="98.7">2u</text>
<text x="182.1" y="98.7">2</text>
<text x="162.4" y="107.4">+3V3</text>
<text x="170.5" y="102.6">C6</text>
<text x="179.3" y="102.6">C5</text>
<text x="50.8" y="111.1">DS1014-10RF1B</text>
<text x="104.1" y="111.1">DS1014-10RF1B</text>
<text x="53.4" y="114.6">X3-1</text>
<text x="53.4" y="117.2">X3-3</text>
<text x="53.4" y="119.7">X3-5</text>
<text x="60.8" y="114.6">X3-2</text>
<text x="60.8" y="117.2">X3-4</text>
<text x="60.8" y="119.7">X3-6</text>
<text x="106.7" y="114.6">X4-1</text>
<text x="106.7" y="117.2">X4-3</text>
<text x="106.7" y="119.7">X4-5</text>
<text x="114.1" y="114.6">X4-2</text>
<text x="114.1" y="117.2">X4-4</text>
<text x="114.1" y="119.7">X4-6</text>
<text x="242.6" y="119.3">+3V3</text>
<text x="53.4" y="122.2">X3-7</text>
<text x="53.4" y="124.8">X3-9 X3-10</text>
<text x="60.8" y="122.2">X3-8</text>
<text x="106.7" y="122.2">X4-7</text>
<text x="106.7" y="124.8">X4-9 X4-10</text>
<text x="114.1" y="122.2">X4-8</text>
<text x="234.3" y="125">GND</text>
<text x="68.6" y="142.3">+3V3</text>
<text x="208.3" y="140.2">R2</text>
<text x="74.6" y="148.9">C7</text>
<text x="204.1" y="149.5">???</text>
<text x="204.1" y="147.6">C8</text>
<text x="207" y="145">???</text>
<text x="74.6" y="151.4">100n</text>
<text x="150.5" y="155.6">+3V3</text>
<text x="77.5" y="158">GND</text>
<text x="87.6" y="158">+5V</text>
<text x="145" y="161.6">C9</text>
<text x="203.8" y="158">GND</text>
<text x="29.4" y="165.7">GND</text>
<text x="93" y="162.2">C10</text>
<text x="93.4" y="166">2u2</text>
<text x="135.5" y="165.4">10n</text>
<text x="135.5" y="162.9">C11</text>
<text x="145" y="166.7">2u2</text>
<text x="99.7" y="173.3">GND</text>
<text x="135.3" y="173.3">GND</text>
<text x="145.4" y="173.3">GND</text>
<text x="37.9" y="178.4">+3V3</text>
</g>
<g font-size="2.1" fill="#808080">
<text x="194.8" y="28.2">X1-2</text>
<text x="194.8" y="33.2">X1-3</text>
<text x="194.8" y="30.7">X1-4</text>
<text x="206.6" y="65.1" transform="rotate(-90 206.6 65.1)">48</text>
<text x="209.2" y="65.1" transform="rotate(-90 209.2 65.1)">47</text>
<text x="211.7" y="65.1" transform="rotate(-90 211.7 65.1)">46</text>
<text x="214.3" y="65.1" transform="rotate(-90 214.3 65.1)">45</text>
<text x="216.8" y="65.1" transform="rotate(-90 216.8 65.1)">44</text>
<text x="219.3" y="65.1" transform="rotate(-90 219.3 65.1)">43</text>
<text x="221.9" y="65.1" transform="rotate(-90 221.9 65.1)">42</text>
<text x="224.4" y="65.1" transform="rotate(-90 224.4 65.1)">41</text>
<text x="227" y="65.1" transform="rotate(-90 227 65.1)">40</text>
<text x="229.5" y="65.1" transform="rotate(-90 229.5 65.1)">39</text>
<text x="232" y="65.1" transform="rotate(-90 232 65.1)">38</text>
<text x="234.6" y="65.1" transform="rotate(-90 234.6 65.1)">37</text>
<text x="212.8" y="71.8" transform="rotate(-90 212.8 71.8)">PB9</text>
<text x="215.4" y="71.8" transform="rotate(-90 215.4 71.8)">PB8</text>
<text x="220.5" y="71.8" transform="rotate(-90 220.5 71.8)">PB7</text>
<text x="223" y="71.8" transform="rotate(-90 223 71.8)">PB6</text>
<text x="225.5" y="71.8" transform="rotate(-90 225.5 71.8)">PB5</text>
<text x="228.1" y="71.8" transform="rotate(-90 228.1 71.8)">PB4</text>
<text x="230.6" y="71.8" transform="rotate(-90 230.6 71.8)">PB3</text>
<text x="192.8" y="75.3">1</text>
<text x="192.8" y="77.8">2</text>
<text x="196.6" y="76.4">VDD_2</text>
<text x="207.8" y="74.7" transform="rotate(-90 207.8 74.7)">VDD_1</text>
<text x="210.3" y="74.4" transform="rotate(-90 210.3 74.4)">VSS_1</text>
<text x="217.9" y="74.9" transform="rotate(-90 217.9 74.9)">BOOT0</text>
<text x="233.2" y="72.9" transform="rotate(-90 233.2 72.9)">PA15</text>
<text x="235.7" y="72.9" transform="rotate(-90 235.7 72.9)">PA14</text>
<text x="241.4" y="76.4">PF7</text>
<text x="248" y="75.3">36</text>
<text x="248" y="77.8">35</text>
<text x="140.6" y="78.4" transform="rotate(-90 140.6 78.4)">5</text>
<text x="192.8" y="80.4">3</text>
<text x="192.8" y="82.9">4</text>
<text x="196.6" y="78.9">PC13</text>
<text x="196.6" y="81.5">PC14-OSC32_IN</text>
<text x="240.2" y="81.5">PA13</text>
<text x="241.4" y="78.9">PF6</text>
<text x="248" y="80.4">34</text>
<text x="248" y="82.9">33</text>
<text x="98.8" y="88">4</text>
<text x="105.1" y="85.4" transform="rotate(-90 105.1 85.4)">1</text>
<text x="108.3" y="88">2</text>
<text x="140.6" y="89.3" transform="rotate(-90 140.6 89.3)">3</text>
<text x="192.8" y="85.4">5</text>
<text x="192.8" y="88">6</text>
<text x="196.6" y="84">PC15-OSC32_OUT</text>
<text x="196.6" y="86.6">PF0-OSC_IN</text>
<text x="196.6" y="89.1">PF1-OSC_OUT</text>
<text x="240.2" y="84">PA12</text>
<text x="240.2" y="86.6">PA11</text>
<text x="240.2" y="89.1">PA10</text>
<text x="248" y="85.4">32</text>
<text x="248" y="88">31</text>
<text x="192.8" y="90.5">7</text>
<text x="192.8" y="93.1">8</text>
<text x="192.8" y="95.6">9</text>
<text x="196.6" y="91.6">NRST</text>
<text x="196.6" y="94.2">VSSA</text>
<text x="241.4" y="91.6">PA9</text>
<text x="241.4" y="94.2">PA8</text>
<text x="248" y="90.5">30</text>
<text x="248" y="93.1">29</text>
<text x="248" y="95.6">28</text>
<text x="191.6" y="98.1">10</text>
<text x="191.6" y="100.7">11</text>
<text x="196.6" y="96.7">VDDA</text>
<text x="196.6" y="99.3">PA0</text>
<text x="196.6" y="101.8">PA1</text>
<text x="240.1" y="96.7">PB15</text>
<text x="240.1" y="99.3">PB14</text>
<text x="240.1" y="101.8">PB13</text>
<text x="248" y="98.1">27</text>
<text x="248" y="100.7">26</text>
<text x="191.6" y="103.2">12</text>
<text x="196.6" y="104.3">PA2</text>
<text x="240.1" y="104.3">PB12</text>
<text x="248" y="103.2">25</text>
<text x="207.8" y="111.4" transform="rotate(-90 207.8 111.4)">PA3</text>
<text x="210.3" y="111.4" transform="rotate(-90 210.3 111.4)">PA4</text>
<text x="212.8" y="111.4" transform="rotate(-90 212.8 111.4)">PA5</text>
<text x="215.4" y="111.4" transform="rotate(-90 215.4 111.4)">PA6</text>
<text x="217.9" y="111.4" transform="rotate(-90 217.9 111.4)">PA7</text>
<text x="220.5" y="111.4" transform="rotate(-90 220.5 111.4)">PB0</text>
<text x="223" y="111.4" transform="rotate(-90 223 111.4)">PB1</text>
<text x="225.5" y="111.4" transform="rotate(-90 225.5 111.4)">PB2</text>
<text x="228.1" y="111.4" transform="rotate(-90 228.1 111.4)">PB10</text>
<text x="230.6" y="111.4" transform="rotate(-90 230.6 111.4)">PB11</text>
<text x="233.2" y="111.4" transform="rotate(-90 233.2 111.4)">VSS_3</text>
<text x="235.7" y="111.4" transform="rotate(-90 235.7 111.4)">VDD_3</text>
<text x="206.6" y="116.5" transform="rotate(-90 206.6 116.5)">13</text>
<text x="209.2" y="116.5" transform="rotate(-90 209.2 116.5)">14</text>
<text x="211.7" y="116.5" transform="rotate(-90 211.7 116.5)">15</text>
<text x="214.3" y="116.5" transform="rotate(-90 214.3 116.5)">16</text>
<text x="216.8" y="116.5" transform="rotate(-90 216.8 116.5)">17</text>
<text x="219.3" y="116.5" transform="rotate(-90 219.3 116.5)">18</text>
<text x="221.9" y="116.5" transform="rotate(-90 221.9 116.5)">19</text>
<text x="224.4" y="116.5" transform="rotate(-90 224.4 116.5)">20</text>
<text x="227" y="116.5" transform="rotate(-90 227 116.5)">21</text>
<text x="229.5" y="116.5" transform="rotate(-90 229.5 116.5)">22</text>
<text x="232" y="116.5" transform="rotate(-90 232 116.5)">23</text>
<text x="234.6" y="116.5" transform="rotate(-90 234.6 116.5)">24</text>
<text x="40.4" y="148.9">6</text>
<text x="62.6" y="148.9">8</text>
<text x="40.4" y="151.5">5</text>
<text x="40.4" y="154">7</text>
<text x="44.3" y="152.6">SDA</text>
<text x="44.3" y="155.1">WP</text>
<text x="44.3" y="150">SCL</text>
<text x="55.5" y="150">VCC</text>
<text x="57.3" y="155.1">A0</text>
<text x="62.6" y="154">1</text>
<text x="40.4" y="159.1">4</text>
<text x="44.3" y="160.2">GND</text>
<text x="57.3" y="160.2">A2</text>
<text x="57.3" y="157.7">A1</text>
<text x="62.6" y="159.1">3</text>
<text x="62.6" y="156.5">2</text>
<text x="106.4" y="156.5">1</text>
<text x="110.3" y="157.7">IN</text>
<text x="117.7" y="160.2">BYPASS</text>
<text x="121.4" y="157.7">OUT</text>
<text x="128.6" y="156.5">5</text>
<text x="128.6" y="159.1">4</text>
<text x="106.4" y="166.7">3</text>
<text x="110.3" y="167.8">ON/OFF</text>
<text x="121.2" y="167.8">GND</text>
<text x="128.6" y="166.7">2</text>
</g>
<g font-size="2" fill="#f0f">
<text x="120.5" y="34.5">NFAULT 3</text>
<text x="123.1" y="32">+3V3</text>
<text x="128.4" y="32">1</text>
<text x="137.2" y="31.8">2 +Vaux</text>
<text x="137.2" y="34.4">4 NRESET</text>
<text x="119.5" y="37.1">DIB_SCL 5</text>
<text x="124.1" y="39.6">Gnd 7</text>
<text x="137.2" y="36.9">6 OE_SYNC</text>
<text x="137.2" y="42">10 DIB_IRQ</text>
<text x="137.2" y="39.5">8 DIB_SDA</text>
<text x="117.1" y="47.2">DIB_SCLK 13</text>
<text x="119.3" y="42.1">DIB_CSA 9</text>
<text x="122.9" y="44.7">Gnd 11</text>
<text x="137.2" y="44.5">12 DIB_CSB</text>
<text x="137.2" y="47.1">14 DIB_MISO</text>
<text x="117.2" y="49.8">DIB_MOSI 15</text>
<text x="119.8" y="52.3">DIB_A0</text>
<text x="127.3" y="52.3">17</text>
<text x="137.2" y="49.6">16 Gnd</text>
<text x="137.2" y="52.1">18 DIB_A2</text>
<text x="119.8" y="54.8">DIB_A1</text>
<text x="122" y="57.4">+12V 21</text>
<text x="123.1" y="59.9">+5V 23</text>
<text x="127.3" y="54.8">19</text>
<text x="137.2" y="57.2">22 +12V</text>
<text x="137.2" y="59.8">24 +5V</text>
<text x="137.2" y="54.7">20 Gnd</text>
<text x="117.5" y="65">UART_RX 27</text>
<text x="122.9" y="62.5">Gnd 25</text>
<text x="137.2" y="62.3">26 Gnd</text>
<text x="137.2" y="64.8">28 UART_TX</text>
</g>
<g font-size="2" fill="#800080">
<text x="44.5" y="128.3">ADIB1_ID=2</text>
<text x="97.8" y="128.3">ADIB2_ID=2</text>
</g>
<g font-size="1.8" fill="#008080">
<text x="166.4" y="29.3">SWDIO</text>
<text x="166.4" y="26.8">SWCLK</text>
<text x="39.4" y="42">DIB_SCL</text>
<text x="89.3" y="39.5">DIB_NRESET</text>
<text x="91.5" y="42">DIB_SYNC</text>
<text x="222.2" y="36.3">PORT_B[0..6],P2</text>
<text x="249.3" y="42">BOOT0</text>
<text x="24.1" y="47.1">DIB_CSA</text>
<text x="92.8" y="44.5">DIB_SDA</text>
<text x="93.2" y="47.1">DIB_IRQ</text>
<text x="24.1" y="52.1">DIB_SCLK</text>
<text x="92.8" y="49.6">DIB_CSB</text>
<text x="104.6" y="52.1">DIB_MISO</text>
<text x="24.1" y="57.2">DIB_A0</text>
<text x="24.1" y="59.8">DIB_A1</text>
<text x="24.1" y="54.7">DIB_MOSI</text>
<text x="94.2" y="57.2">DIB_A2</text>
<text x="216.5" y="60.4" transform="rotate(-90 216.5 60.4)">BOOT0</text>
<text x="219.1" y="60.4" transform="rotate(-90 219.1 60.4)">P2</text>
<text x="221.6" y="60.4" transform="rotate(-90 221.6 60.4)">PORT_B6</text>
<text x="224.1" y="60.4" transform="rotate(-90 224.1 60.4)">PORT_B5</text>
<text x="226.7" y="60.4" transform="rotate(-90 226.7 60.4)">PORT_B4</text>
<text x="229.2" y="60.4" transform="rotate(-90 229.2 60.4)">PORT_B3</text>
<text x="231.8" y="60.4" transform="rotate(-90 231.8 60.4)">P2_EXT</text>
<text x="234.3" y="60.4" transform="rotate(-90 234.3 60.4)">SWCLK</text>
<text x="92.1" y="69.9">UART_RX</text>
<text x="107.1" y="67.4">BOOT0</text>
<text x="179.1" y="82.6">DIB_SYNC</text>
<text x="252.7" y="80.1">SWDIO</text>
<text x="117.7" y="87.7">UART_TX</text>
<text x="252.7" y="87.7">UART_RX</text>
<text x="179.1" y="90.2">DIB_NRESET</text>
<text x="252.7" y="95.3">DIB_MOSI</text>
<text x="252.7" y="90.2">UART_TX</text>
<text x="252.7" y="100.4">DIB_SCLK</text>
<text x="252.7" y="97.9">DIB_MISO</text>
<text x="252.7" y="102.9">DIB_CSA</text>
<text x="34.3" y="115.6">P1L_OUT</text>
<text x="76.9" y="115.6">P1H_OUT</text>
<text x="90.2" y="115.6">P2L_OUT</text>
<text x="130.3" y="115.6">P2H_OUT</text>
<text x="257.2" y="116.3" transform="rotate(-90 257.2 116.3)">DIB_IRQ</text>
<text x="267.3" y="116.3" transform="rotate(-90 267.3 116.3)">DIB_CSB</text>
<text x="166.4" y="130.2">PORT_A[0..6]</text>
<text x="183.5" y="126.4" transform="rotate(-90 183.5 126.4)">PORT_A0</text>
<text x="186" y="126.4" transform="rotate(-90 186 126.4)">PORT_A1</text>
<text x="188.6" y="126.4" transform="rotate(-90 188.6 126.4)">PORT_A2</text>
<text x="206.4" y="126.4" transform="rotate(-90 206.4 126.4)">PORT_A3</text>
<text x="208.9" y="126.4" transform="rotate(-90 208.9 126.4)">PORT_A4</text>
<text x="211.4" y="126.4" transform="rotate(-90 211.4 126.4)">PORT_A5</text>
<text x="214" y="126.4" transform="rotate(-90 214 126.4)">PORT_A6</text>
<text x="219.1" y="126.4" transform="rotate(-90 219.1 126.4)">PORT_B0</text>
<text x="221.6" y="126.4" transform="rotate(-90 221.6 126.4)">PORT_B1</text>
<text x="224.1" y="126.4" transform="rotate(-90 224.1 126.4)">PORT_B2</text>
<text x="226.7" y="128.3" transform="rotate(-90 226.7 128.3)">P1</text>
<text x="186.7" y="141">CJ_AIN</text>
<text x="24.8" y="148.6">DIB_SCL</text>
<text x="24.8" y="151.2">DIB_SDA</text>
<text x="24.8" y="171.5">DIB_A1</text>
<text x="24.8" y="169">DIB_A2</text>
<text x="24.8" y="174">DIB_A0</text>
</g>
<g font-size="1.8" fill="#808080">
<text x="34.3" y="45.7">DR1206-33R-4/8</text>
<text x="42.6" y="47.6">RN1-4</text>
<text x="42.6" y="52.7">RN1-3</text>
<text x="98.4" y="52.7">RN1-2</text>
<text x="42.6" y="55.2">RN1-1</text>
<text x="25.5" y="82.1">EEEFK1V470P</text>
<text x="114.3" y="82.5">DR1206-10K-4/8</text>
<text x="114.3" y="80.6">RN2-1</text>
<text x="102.2" y="95.3">74HC1G126GW,125</text>
<text x="257.2" y="107.4">JP1</text>
<text x="60.3" y="177.1">RN2-2</text>
<text x="60.3" y="179.6">RN2-3</text>
<text x="167.6" y="175.9">PCB-MB</text>
<text x="167.6" y="174">KK1</text>
<text x="60.3" y="182.2">RN2-4</text>
<text x="167.6" y="184.2">KK2</text>
<text x="167.6" y="186.1">PCB-MB</text>
</g>
<g font-size="1.8" fill="#800000">
<text x="41.2" y="77.8" transform="rotate(-90 41.2 77.8)">+</text>
<text x="19.1" y="188.6">Licensed under the TAPR Open Hardware License (www.tapr.org/OHL)</text>
<text x="19.1" y="190.5">More info at http://www.envox.hr/eez</text>
<text x="19.1" y="192.4">Repository: https://github.com/eez-open</text>
</g>
<g font-size="1.8" fill="#800080">
<text x="161.3" y="85.2">PCB_ID=2</text>
<text x="179.1" y="85.2">PCB_ID0</text>
<text x="179.1" y="87.7">PCB_ID1</text>
</g>
<g font-size="1.1" fill="#800000">
<text x="140.5" y="80.1" transform="rotate(-90 140.5 80.1)">V+</text>
<text x="140.5" y="87.7" transform="rotate(-90 140.5 87.7)">V-</text>
</g>
</svg>
